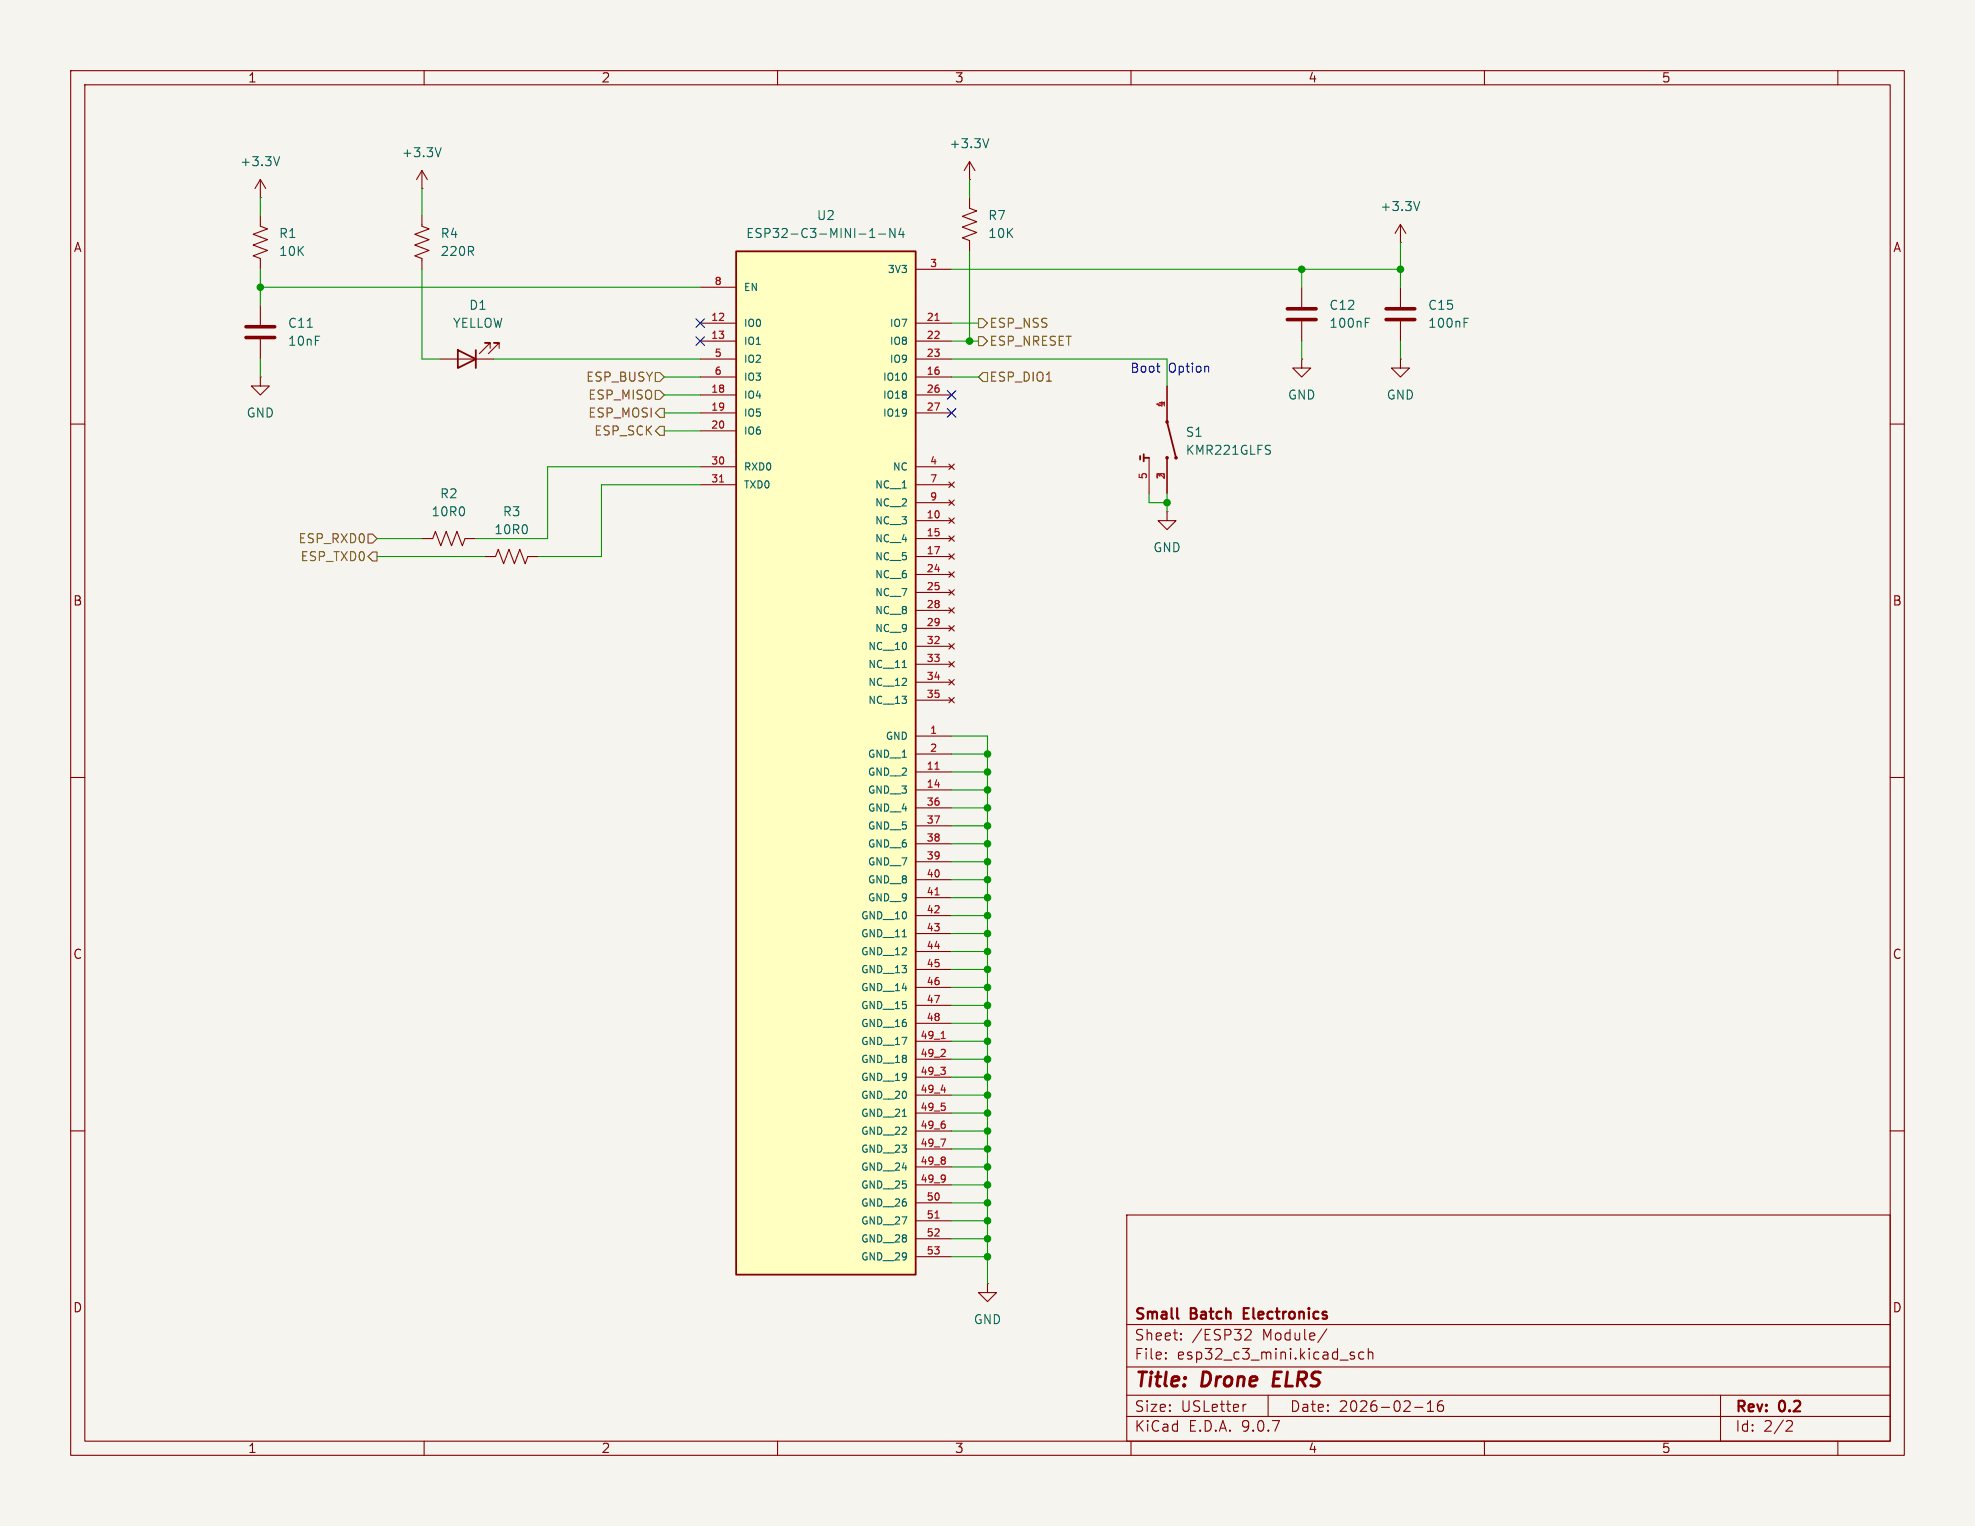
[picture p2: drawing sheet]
<svg xmlns="http://www.w3.org/2000/svg" width="279mm" height="216mm" viewBox="0 0 279 216" stroke-linecap="round" stroke-linejoin="round" font-family="sans-serif">
<path d="M0 0h279.4v215.9h-279.4z" fill="#f5f4ef" stroke="#f5f4ef" stroke-width=".14"/>
<g fill="none" stroke="#840000" stroke-width=".15">
<path d="M10 10h259.4v195.9h-259.4zM12 12h255.4v191.9h-255.4zM60 10v2M110 10v2M160 10v2M210 10v2M260 10v2M59.7 26.7h.1M59.7 30.5v1.5l1 .4-2 .7 2 .8-2 .8 2 .7-2 .8 1 .4v1.5M59.7 24.1l-.8 1.3M59.7 24.1l.8 1.3M59.7 24.1v2.6"/>
<path d="M137.2 25.4h.1M137.2 22.9l-.8 1.2M137.2 22.9l.7 1.2M137.2 22.9v2.5M198.1 34.3h.1M198.1 31.8v2.5M198.1 31.8l-.7 1.2M198.1 31.8l.8 1.2M62.2 50.8h7.6M69.3 49.3v-.8h-.7h.7l-1.5 1.5M70.6 49.3v-.8h-.8h.8l-1.5 1.5M165.1 54.6v5.1"/>
<path d="M198.1 40.6v2.8M198.1 45.5v2.8M10 60h2M59.7 76.2h1.5l.4-1 .8 2 .7-2 .8 2 .7-2 .8 2 .4-1h1.5M68.6 78.7h1.5l.4-1 .7 2.1 .8-2.1 .8 2.1 .7-2.1 .8 2.1 .4-1.1h1.5M162.6 64.8v5.1M165.1 72.4v1.3h1.3l-1.3 1.2-1.3-1.2h1.3M165.1 72.4h.1M165.1 64.8v5.1M267.4 60h2M10 110h2M267.4 110h2"/>
<path d="M10 160h2M159.4 171.9h108v32h-108zM267.4 160h2M159.4 197.4h108M159.4 193.4h108M159.4 187.4h108M164.9 192.1l.1 .1-.1 .1M164.9 192.1v.1v.1M164.9 191.4v.1M164.9 192.1v.2M164.9 191.4h.1l-.1 .1M167.1 189.4v.1v.1"/>
<path d="M167.1 189.4l-.1 .1 .1 .1M167.1 188.7v.1M167.1 189.4v.2M167.1 188.7h-.1l.1 .1M176.2 188.2l.2-.1 .5 .1a.41 .41 0 0 1 0 .5l-.8 .9h.9M176.3 198.7l-.3 .1M179.4 197.4v3M187.7 188l-1.3 1.9M191.6 191.4l-.4-.1-.2 .2 .1 .2 .5 .2v.1v.2l-.2 .1-.4-.1M192.9 191.4l-.4-.1-.3 .3v.4l.2 .2 .1 .1 .4-.1M193.6 191.4a.37 .37 0 0 1 .6 .1v.8M193.6 190.8v1.5"/>
<path d="M200.1 199.1h1.2M201.9 199.7h.9M201.9 198.6l.5-.4v1.5M204.1 198.2a.59 .59 0 0 0-.7 .6v.6l.1 .2 .4 .1 .2-.2 .1-.5-.1-.2h-.5l-.2 .2M243.4 197.4v6.5M60 203.9v2M110 203.9v2M159.4 200.4h108M160 203.9v2M210 203.9v2M252.9 201l.5 .1a.41 .41 0 0 1 .1 .5l-.9 .9h1M260 203.9v2"/>
</g>
<path d="M180.3 194.1l-.2 2h.9" fill="none" stroke="#840000" stroke-width=".4"/>
<path d="M166.5 186.4l.2 .2M176 185.8h.5M176.7 185.1h-.7v1.5h.7" fill="none" stroke="#840000" stroke-width=".3"/>
<g fill="none" stroke="#840000" stroke-width=".25">
<path d="M64.8 49.5l2.5 1.3-2.5 1.3zM67.3 49.5v2.6M165.1 59.7l1.3 5.1M161.3 64.5v.5M161.8 64.8h.8M161.8 64.3v1"/>
<circle cx="165.1" cy="59.7" r=".13"/>
<circle cx="165.1" cy="64.8" r=".13"/>
<circle cx="166.4" cy="64.8" r=".13"/>
</g>
<path d="M139.9 19.6l-.4 1.3M62.4 20.9l-.4 1.3M200.8 28.5l-.4 1.3M207.1 45.6h.4M207.1 45h.6M179.5 63l.2 .1M179.7 63.8v.3" fill="none" stroke="#006464" stroke-width=".15"/>
<path d="M196.1 43.7h4.1M196.1 45.2h4.1" fill="none" stroke="#840000" stroke-width=".51"/>
<path d="M104.1 35.6h25.4v144.7h-25.4z" fill="#ffffc2"/>
<path d="M104.1 35.6h25.4v144.7h-25.4z" fill="none" stroke="#840000" stroke-width=".25"/>
<g fill="none" stroke="#840000" stroke-width=".15">
<path d="M36.8 27.9h.1M36.8 30.5v1.5l1 .4-2 .7 2 .8-2 .8 2 .7-2 .8 1 .4v1.5M36.8 25.4l-.7 1.3M36.8 25.4l.8 1.3M36.8 25.4v2.5M129.5 38.1h5.1M137.2 27.9v1.6l1 .3-2.1 .8 2.1 .8-2.1 .7 2.1 .8-2.1 .8 1.1 .3v1.6M36.8 53.3v1.3h1.3l-1.3 1.3-1.2-1.3h1.2M36.8 53.3h.1M36.8 43.2v2.8M36.8 48v2.8M99.1 40.6h5"/>
<path d="M99.1 45.7h5M99.1 48.3h5M99.1 50.8h5M99.1 53.3h5M99.1 55.9h5M99.1 58.4h5M129.5 45.7h5.1M129.5 48.3h5.1M129.5 50.8h5.1M129.5 53.3h5.1M129.5 55.9h5.1M129.5 58.4h5.1"/>
<path d="M184.1 50.8v1.3h1.3l-1.3 1.2-1.2-1.2h1.2M184.1 50.8h.1M184.1 40.6v2.8M184.1 45.5v2.8M198.1 50.8v1.3h1.3l-1.3 1.2-1.3-1.2h1.3M198.1 50.8h.1M99.1 61h5M99.1 66h5M99.1 68.6h5M129.5 66h5.1M129.5 68.6h5.1M129.5 71.1h5.1"/>
<path d="M129.5 73.7h5.1M129.5 76.2h5.1M129.5 78.7h5.1M134.2 65.7l.8 .7M134.2 68.2l.8 .8M134.2 70.7l.8 .8M134.2 73.3l.8 .7M134.2 75.8l.8 .8M134.2 78.4l.8 .7M135 65.7l-.8 .7M135 68.2l-.8 .8M135 70.7l-.8 .8"/>
<path d="M135 73.3l-.8 .7M135 75.8l-.8 .8M135 78.4l-.8 .7M129.5 81.3h5.1M129.5 83.8h5.1M129.5 86.4h5.1M129.5 88.9h5.1M129.5 91.4h5.1M129.5 94h5.1M129.5 96.5h5.1M129.5 99.1h5.1M134.2 80.9l.8 .8"/>
<path d="M134.2 83.4l.8 .8M134.2 86l.8 .7M134.2 88.5l.8 .8M134.2 91.1l.8 .7M134.2 93.6l.8 .8M134.2 96.1l.8 .8M134.2 98.7l.8 .7M135 80.9l-.8 .8M135 83.4l-.8 .8M135 86l-.8 .7M135 88.5l-.8 .8M135 91.1l-.8 .7"/>
<path d="M135 93.6l-.8 .8M135 96.1l-.8 .8M135 98.7l-.8 .7M129.5 104.1h5.1M129.5 106.7h5.1M129.5 109.2h5.1M129.5 111.8h5.1M129.5 114.3h5.1M129.5 116.8h5.1M129.5 119.4h5.1M129.5 121.9h5.1M129.5 124.5h5.1"/>
<path d="M129.5 127h5.1M129.5 129.5h5.1M129.5 132.1h5.1M129.5 134.6h5.1M129.5 137.2h5.1M129.5 139.7h5.1M129.5 142.2h5.1M129.5 144.8h5.1M129.5 147.3h5.1M129.5 149.9h5.1M129.5 152.4h5.1M129.5 154.9h5.1"/>
<path d="M129.5 157.5h5.1M129.5 160h5.1M129.5 162.6h5.1M129.5 165.1h5.1M129.5 167.6h5.1M129.5 170.2h5.1M129.5 172.7h5.1M129.5 175.3h5.1M129.5 177.8h5.1M139.7 181.6v1.3h1.3l-1.3 1.3-1.3-1.3h1.3M139.7 181.6h.1"/>
</g>
<g fill="none" stroke="#a90000" stroke-width=".15">
<path d="M132.3 45.3h.6M101.8 68.2h.6M132.3 108.8h.6M132.3 126.6h.6M133.1 149.5h.6M133.1 151h.6l-.3 .4M133.1 146.9h.6M133.1 154.2h.7M133.7 148.6v.3M133.7 151.5v.4M133.7 156.6v.4M133.7 159.1v.4"/>
<path d="M132.3 172.3h.6M133.1 161.2h.7l-.5 1M133.7 163.8v.2M133.7 164.2v.4M133.7 166.3v.7M133.7 166.7v.1"/>
</g>
<g fill="none" stroke="#006464" stroke-width=".15">
<path d="M39.6 22.2l-.5 1.2M123 33.6h.8M123 32.7l.4-.4v1.3M124.3 33.1h1M126.6 32.3v1.3l-.7-1.3v1.3M127.5 32.3l-.3 .9h.7M127.8 32.8v.8M43.5 46.3h.7M193.2 45.6h.4M193.2 45h.6M127.6 94.4h.6M127.6 132.5h.6"/>
<path d="M127.6 157.9h.6"/>
</g>
<path d="M34.8 46.2h4.1M34.8 47.8h4.1M182.1 43.7h4.1M182.1 45.2h4.1" fill="none" stroke="#840000" stroke-width=".51"/>
<path d="M92.7 55.2h.6l.7 .7-.7 .6h-.6zM92.7 52.7h.6l.7 .6-.7 .7h-.6zM93.3 57.8h.7v1.3h-.7l-.6-.7zM138.4 47.6h.7l.6 .7-.6 .6h-.7zM138.4 45.1h.7l.6 .6-.6 .7h-.7zM139.1 52.7h.6v1.3h-.6l-.7-.7zM52.1 75.6h.6l.6 .6-.6 .6h-.6zM52.7 78.1h.6v1.3h-.6l-.6-.7zM93.3 60.3h.7v1.3h-.7l-.6-.6z" fill="none" stroke="#725600" stroke-width=".15"/>
<g fill="none" stroke="#009600" stroke-width=".15">
<path d="M36.8 27.9v2.6M36.8 38.1v5.1M59.7 38.1v12.7h2.5M59.7 26.7v3.8M134.6 38.1h63.5M137.2 25.4v2.5M137.2 35.6v12.7M184.1 38.1v2.5M198.1 34.3v6.3M36.8 50.8v2.5M36.8 40.6h62.3M69.8 50.8h29.3"/>
<path d="M94 58.4h5.1M94 53.3h5.1M94 55.9h5.1M134.6 53.3h3.8M134.6 45.7h3.8M134.6 50.8h30.5v3.8M134.6 48.3h3.8M184.1 48.3v2.5M198.1 48.3v2.5M53.3 78.7h15.3M53.3 76.2h6.4M94 61h5.1"/>
<path d="M99.1 66h-21.6v10.2h-10.2M99.1 68.6h-14v10.1h-8.9M162.6 69.9v1.2h2.5M165.1 69.9v2.5M134.6 104.1h5.1v77.5M134.6 114.3h5.1M134.6 119.4h5.1M134.6 116.8h5.1M134.6 111.8h5.1M134.6 109.2h5.1M134.6 106.7h5.1M134.6 137.2h5.1"/>
<path d="M134.6 132.1h5.1M134.6 134.6h5.1M134.6 121.9h5.1M134.6 139.7h5.1M134.6 124.5h5.1M134.6 127h5.1M134.6 129.5h5.1M134.6 152.4h5.1M134.6 157.5h5.1M134.6 144.8h5.1M134.6 142.2h5.1M134.6 154.9h5.1"/>
<path d="M134.6 149.9h5.1M134.6 147.3h5.1M134.6 175.3h5.1M134.6 172.7h5.1M134.6 165.1h5.1M134.6 162.6h5.1M134.6 167.6h5.1M134.6 170.2h5.1M134.6 177.8h5.1M134.6 160h5.1"/>
</g>
<path d="M98.5 45.1l1.2 1.2M98.5 47.7l1.2 1.2M99.7 45.1l-1.2 1.2M99.7 47.7l-1.2 1.2M134 55.3l1.2 1.2M134 57.8l1.2 1.2M135.2 55.3l-1.2 1.2M135.2 57.8l-1.2 1.2" fill="none" stroke="#000084" stroke-width=".15"/>
<path d="M163.6 51.8h.5M164 52.7h.1" fill="none" stroke="#0000c2" stroke-width=".15"/>
<g fill="#009600" stroke="#009600" stroke-width=".15">
<circle cx="139.7" cy="154.9" r=".46"/>
<circle cx="139.7" cy="160" r=".46"/>
<circle cx="139.7" cy="157.5" r=".46"/>
<circle cx="139.7" cy="177.8" r=".46"/>
<circle cx="139.7" cy="170.2" r=".46"/>
<circle cx="139.7" cy="167.6" r=".46"/>
<circle cx="139.7" cy="165.1" r=".46"/>
<circle cx="139.7" cy="162.6" r=".46"/>
<circle cx="139.7" cy="149.9" r=".46"/>
<circle cx="139.7" cy="152.4" r=".46"/>
<circle cx="139.7" cy="172.7" r=".46"/>
<circle cx="139.7" cy="175.3" r=".46"/>
<circle cx="139.7" cy="114.3" r=".46"/>
<circle cx="139.7" cy="116.8" r=".46"/>
<circle cx="139.7" cy="119.4" r=".46"/>
<circle cx="139.7" cy="109.2" r=".46"/>
<circle cx="139.7" cy="111.8" r=".46"/>
<circle cx="139.7" cy="127" r=".46"/>
<circle cx="139.7" cy="147.3" r=".46"/>
<circle cx="139.7" cy="144.8" r=".46"/>
<circle cx="139.7" cy="129.5" r=".46"/>
<circle cx="139.7" cy="132.1" r=".46"/>
<circle cx="139.7" cy="142.2" r=".46"/>
<circle cx="139.7" cy="139.7" r=".46"/>
<circle cx="139.7" cy="124.5" r=".46"/>
<circle cx="139.7" cy="121.9" r=".46"/>
<circle cx="139.7" cy="134.6" r=".46"/>
<circle cx="139.7" cy="137.2" r=".46"/>
<circle cx="139.7" cy="106.7" r=".46"/>
<circle cx="36.8" cy="40.6" r=".46"/>
<circle cx="165.1" cy="71.1" r=".46"/>
<circle cx="137.2" cy="48.3" r=".46"/>
<circle cx="198.1" cy="38.1" r=".46"/>
<circle cx="184.1" cy="38.1" r=".46"/>
</g>
<g font-size="2.8" fill="#840000">
<text x="160.4" y="196.8">Title:</text>
<text x="170.1" y="196.8">Drone</text>
<text x="181" y="196.8">ELRS</text>
</g>
<g font-size="2.1" fill="#840000">
<text x="160.4" y="189.9">Sheet:</text>
<text x="160.4" y="187.1">Small</text>
<text x="168.5" y="187.1">Batch</text>
<text x="168.6" y="189.9">/ESP32</text>
<text x="176.6" y="187.1">Electronics</text>
<text x="178.6" y="189.9">Module/</text>
<text x="160.4" y="192.6">File:</text>
<text x="166.5" y="192.6">esp32_c3_mini.kicad_sch</text>
<text x="160.4" y="202.8">KiCad</text>
<text x="160.4" y="200">Size:</text>
<text x="167.1" y="200">USLetter</text>
<text x="168.1" y="202.8">E.D.A.</text>
<text x="175.7" y="202.8">9.0.7</text>
<text x="182.4" y="200">Date:</text>
<text x="189.4" y="200">2026-02-16</text>
<text x="245.4" y="200.2">Rev:</text>
<text x="245.4" y="202.8">Id:</text>
<text x="249.5" y="202.8">2/2</text>
<text x="251.8" y="200.2">0.2</text>
</g>
<g font-size="1.8" fill="#840000">
<text x="35" y="11.9">1</text>
<text x="85" y="11.9">2</text>
<text x="135" y="11.9">3</text>
<text x="185" y="11.9">4</text>
<text x="235" y="11.9">5</text>
<text x="10.3" y="35.9">A</text>
<text x="267.7" y="35.9">A</text>
<text x="10.3" y="85.9">B</text>
<text x="267.7" y="85.9">B</text>
<text x="10.3" y="135.9">C</text>
<text x="267.7" y="135.9">C</text>
<text x="10.3" y="185.9">D</text>
<text x="267.7" y="185.9">D</text>
<text x="35" y="205.8">1</text>
<text x="85" y="205.8">2</text>
<text x="135" y="205.8">3</text>
<text x="185" y="205.8">4</text>
<text x="235" y="205.8">5</text>
</g>
<g font-size="1.8" fill="#006464">
<text x="33.9" y="23.7">+3.3V</text>
<text x="56.7" y="22.5">+3.3V</text>
<text x="134.2" y="21.2">+3.3V</text>
<text x="39.4" y="33.9">R1</text>
<text x="62.2" y="33.9">R4</text>
<text x="105.5" y="33.9">ESP32-C3-MINI-1-N4</text>
<text x="115.5" y="31.3">U2</text>
<text x="139.7" y="31.3">R7</text>
<text x="139.7" y="33.9">10K</text>
<text x="195.2" y="30.1">+3.3V</text>
<text x="39.4" y="36.4">10K</text>
<text x="62.2" y="36.4">220R</text>
<text x="40.6" y="46.6">C11</text>
<text x="64" y="46.6">YELLOW</text>
<text x="66.3" y="44">D1</text>
<text x="188" y="46.6">100nF</text>
<text x="188" y="44">C12</text>
<text x="201.9" y="46.6">100nF</text>
<text x="201.9" y="44">C15</text>
<text x="40.6" y="49.1">10nF</text>
<text x="34.8" y="59.3">GND</text>
<text x="182.1" y="56.7">GND</text>
<text x="196.1" y="56.7">GND</text>
<text x="167.6" y="64.6">KMR221GLFS</text>
<text x="167.6" y="62">S1</text>
<text x="62.2" y="70.7">R2</text>
<text x="60.9" y="73.3">10R0</text>
<text x="69.8" y="75.8">10R0</text>
<text x="71" y="73.3">R3</text>
<text x="163.1" y="78.3">GND</text>
<text x="137.7" y="187.6">GND</text>
</g>
<g font-size="1.8" fill="#725600">
<text x="139.9" y="46.6">ESP_NSS</text>
<text x="139.9" y="49.1">ESP_NRESET</text>
<text x="82.8" y="54.2">ESP_BUSY</text>
<text x="83.1" y="59.3">ESP_MOSI</text>
<text x="83.1" y="56.7">ESP_MISO</text>
<text x="139.9" y="54.2">ESP_DIO1</text>
<text x="84" y="61.8">ESP_SCK</text>
<text x="42.1" y="77.1">ESP_RXD0</text>
<text x="42.4" y="79.6">ESP_TXD0</text>
</g>
<g font-size="1.8" fill="#0000c2">
<text x="159.8" y="52.9">Boot</text>
<text x="165.3" y="52.9">Option</text>
</g>
<g font-size="1.4" fill="#a90000">
<text x="101" y="40.4">8</text>
<text x="131.5" y="37.8">3</text>
<text x="100.5" y="45.5">12</text>
<text x="131" y="45.5">21</text>
<text x="100.5" y="48">13</text>
<text x="101" y="50.5">5</text>
<text x="101" y="53.1">6</text>
<text x="131" y="48">22</text>
<text x="131" y="50.5">23</text>
<text x="131" y="53.1">16</text>
<text x="100.5" y="55.6">18</text>
<text x="100.5" y="58.2">19</text>
<text x="131" y="55.6">26</text>
<text x="131" y="58.2">27</text>
<text x="164.8" y="57.8" transform="rotate(-90 164.8 57.8)">1</text>
<text x="100.5" y="60.7">20</text>
<text x="100.5" y="65.8">30</text>
<text x="131.5" y="65.8">4</text>
<text x="100.5" y="68.3">31</text>
<text x="131.5" y="68.3">7</text>
<text x="131.5" y="70.9">9</text>
<text x="162.3" y="67.9" transform="rotate(-90 162.3 67.9)">5</text>
<text x="164.8" y="67.9" transform="rotate(-90 164.8 67.9)">2</text>
<text x="131" y="73.4">10</text>
<text x="131" y="75.9">15</text>
<text x="131" y="78.5">17</text>
<text x="131" y="81">24</text>
<text x="131" y="83.6">25</text>
<text x="131" y="86.1">28</text>
<text x="131" y="88.6">29</text>
<text x="131" y="91.2">32</text>
<text x="131" y="93.7">33</text>
<text x="131" y="96.3">34</text>
<text x="131" y="98.8">35</text>
<text x="131.5" y="103.9">1</text>
<text x="131.5" y="106.4">2</text>
<text x="131" y="109">11</text>
<text x="131" y="111.5">14</text>
<text x="131" y="114">36</text>
<text x="131" y="116.6">37</text>
<text x="131" y="119.1">38</text>
<text x="131" y="121.7">39</text>
<text x="131" y="124.2">40</text>
<text x="131" y="126.7">41</text>
<text x="131" y="129.3">42</text>
<text x="131" y="131.8">43</text>
<text x="131" y="134.4">44</text>
<text x="131" y="136.9">45</text>
<text x="131" y="139.4">46</text>
<text x="131" y="142">47</text>
<text x="130.1" y="147.1">49_1</text>
<text x="130.1" y="149.6">49_2</text>
<text x="131" y="144.5">48</text>
<text x="130.1" y="152.1">49_3</text>
<text x="130.1" y="154.7">49_4</text>
<text x="130.1" y="157.2">49_5</text>
<text x="130.1" y="159.8">49_6</text>
<text x="130.1" y="162.3">49_7</text>
<text x="130.1" y="164.8">49_8</text>
<text x="130.1" y="167.4">49_9</text>
<text x="131" y="169.9">50</text>
<text x="131" y="172.5">51</text>
<text x="131" y="175">52</text>
<text x="131" y="177.5">53</text>
</g>
<g font-size="1.4" fill="#006464">
<text x="105.2" y="41.4">EN</text>
<text x="125.5" y="38.8">3V3</text>
<text x="105.2" y="46.5">IO0</text>
<text x="125.8" y="46.5">IO7</text>
<text x="105.2" y="49">IO1</text>
<text x="105.2" y="51.5">IO2</text>
<text x="125.8" y="49">IO8</text>
<text x="125.8" y="51.5">IO9</text>
<text x="105.2" y="54.1">IO3</text>
<text x="105.2" y="56.6">IO4</text>
<text x="105.2" y="59.2">IO5</text>
<text x="124.8" y="54.1">IO10</text>
<text x="124.8" y="56.6">IO18</text>
<text x="124.8" y="59.2">IO19</text>
<text x="105.2" y="61.7">IO6</text>
<text x="105.2" y="66.8">RXD0</text>
<text x="105.2" y="69.3">TXD0</text>
<text x="123.7" y="69.3">NC__1</text>
<text x="123.7" y="71.9">NC__2</text>
<text x="126.2" y="66.8">NC</text>
<text x="123.7" y="74.4">NC__3</text>
<text x="123.7" y="76.9">NC__4</text>
<text x="123.7" y="79.5">NC__5</text>
<text x="123.7" y="82">NC__6</text>
<text x="123.7" y="84.6">NC__7</text>
<text x="123.7" y="87.1">NC__8</text>
<text x="123.7" y="89.6">NC__9</text>
<text x="122.7" y="92.2">NC__10</text>
<text x="122.7" y="94.7">NC__11</text>
<text x="122.7" y="97.3">NC__12</text>
<text x="122.7" y="99.8">NC__13</text>
<text x="122.7" y="107.4">GND__1</text>
<text x="125.2" y="104.9">GND</text>
<text x="122.7" y="110">GND__2</text>
<text x="122.7" y="112.5">GND__3</text>
<text x="122.7" y="115">GND__4</text>
<text x="122.7" y="117.6">GND__5</text>
<text x="122.7" y="120.1">GND__6</text>
<text x="122.7" y="122.7">GND__7</text>
<text x="122.7" y="125.2">GND__8</text>
<text x="121.7" y="130.3">GND__10</text>
<text x="122.7" y="127.7">GND__9</text>
<text x="121.7" y="132.8">GND__11</text>
<text x="121.7" y="135.4">GND__12</text>
<text x="121.7" y="137.9">GND__13</text>
<text x="121.7" y="140.4">GND__14</text>
<text x="121.7" y="143">GND__15</text>
<text x="121.7" y="145.5">GND__16</text>
<text x="121.7" y="148.1">GND__17</text>
<text x="121.7" y="150.6">GND__18</text>
<text x="121.7" y="153.1">GND__19</text>
<text x="121.7" y="155.7">GND__20</text>
<text x="121.7" y="158.2">GND__21</text>
<text x="121.7" y="160.8">GND__22</text>
<text x="121.7" y="163.3">GND__23</text>
<text x="121.7" y="165.8">GND__24</text>
<text x="121.7" y="168.4">GND__25</text>
<text x="121.7" y="170.9">GND__26</text>
<text x="121.7" y="173.5">GND__27</text>
<text x="121.7" y="176">GND__28</text>
<text x="121.7" y="178.5">GND__29</text>
</g>
</svg>
